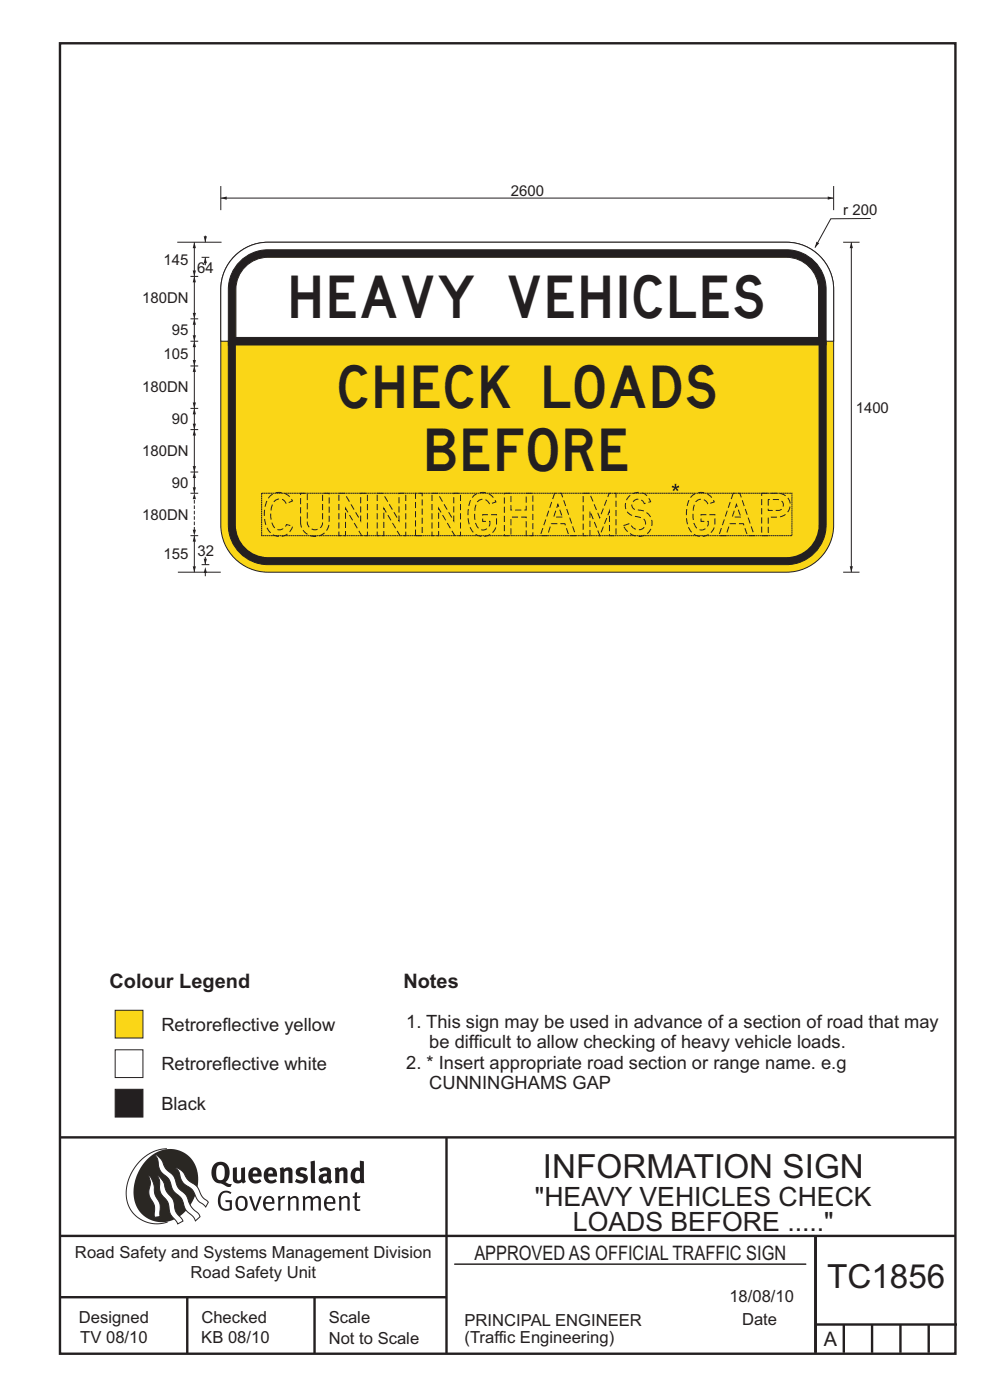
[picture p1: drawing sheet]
<svg xmlns="http://www.w3.org/2000/svg" width="210mm" height="297mm" viewBox="0 0 210 297" stroke-linecap="round" stroke-linejoin="round" font-family="sans-serif">
<g fill="none" stroke="#231f20" stroke-width=".51">
<path d="M12.7 9.2h190v278h-190zM12.7 241.3h190M94.7 241.4v45.8M12.7 275.2h82M12.7 262.2h190.1M39.7 275.2v12M66.7 275.2v12M173 262.1v24.9M173 281h30M179 281v6M185 281v6M191 281v6"/>
<path d="M197 281v6"/>
</g>
<path d="M96.4 268.2h74.6" fill="none" stroke="#231f20" stroke-width=".21"/>
<path d="M35.4 243.7a9.5 9.5 0 0 0-8.6 10.4 6.5 6.5 0 0 0 8.8 5.1" fill="none" stroke="#2a2723" stroke-width=".21"/>
<path d="M31.3 245.9a6.1 6.1 0 0 1 7.3-1.6 6.1 6.1 0 0 1 3.4 6.6 8.8 8.8 0 0 1-7.2 8.4 6.1 6.1 0 0 1-6.4-7.5 10.5 10.5 0 0 1 2.9-5.9z" fill-rule="evenodd" fill="#2a2723"/>
<g fill="#fff" stroke="#2a2723" stroke-width=".21">
<path d="M31.6 249.3l.3 .3 .6 1.2 .4 2.6 1 2 .1 2.7-1.2 .1-.1-2.4-.9-1.8-.2-.7 .3-2.4z" fill-rule="evenodd"/>
<path d="M37.2 247.7l.5 .1 .9 .6 1.3 1.9 1.9 1.5 1.1 2.1 1.3 1.2-.6 1-1.6-1.5-1.2-2.2-2-1.5-.5-.9-.4-1.5z" fill-rule="evenodd"/>
<path d="M32.8 244.9l.4 .1 .9 .8 1 2.1 1.7 1.5 1 2.5 1.6 1.6 1.2 2.5 1.6 1.6 .2 .5-.9 .9-.5-.9-1.6-1.5-1-2.4-1.7-1.7-.9-2.4-1.8-1.7-.3-.9-.3-1.6z" fill-rule="evenodd"/>
<path d="M33.4 249.4l.5 .3 .7 .9 .7 2.1 1.5 1.9 .5 2.5 1.5 1.8v.1l-1.1 .6-1.6-2.1-.6-2.5-1.4-1.9-.3-1v-1.6z" fill-rule="evenodd"/>
</g>
<g fill="#231f20">
<path d="M46.8 253.1l.5-.4 .7-.1 .6 .1 .5 .3-.2 .3-.9-.3-.8 .2-.3 .7-.1 1.1 .1 .6 .3 .5 .5 .3h.6l.4-.1v-1.3h-.8l-.1-.4h1.4v2l-.7 .2-.8 .1-.6-.3-.5-.4-.3-.8-.1-1 .2-.7z" fill-rule="evenodd"/>
<path d="M50.7 254.3l.7-.2 .5 .5 .1 1.2-.2 .4-.3 .2h-.5l-.4-.3-.2-1.1zM50.4 254l-.5 1.1 .3 1.2 .7 .5 1-.1 .4-.4 .2-.5v-.8l-.2-.7-.3-.4-.5-.2h-.6z" fill-rule="evenodd"/>
<path d="M52.8 253.8l.5-.1 .9 2.6 .8-2.5h.5l-1.1 3h-.5z" fill-rule="evenodd"/>
<path d="M56.6 254.2l.4-.1 .4 .1 .2 .3 .1 .5h-1.4zM56.2 254l-.4 1v.7l.3 .6 .4 .4 .5 .2 1.1-.3 .1-.1-.2-.3-.6 .3-.7-.2-.3-.2-.1-.6v-.1h1.9l-.2-1.2-.8-.5-.5 .1z" fill-rule="evenodd"/>
<path d="M58.9 253.8l.5-.1 .1 .5 .4-.4 .6-.1-.2 .5-.4 .1-.4 .3v2.2h-.5z" fill-rule="evenodd"/>
<path d="M61 253.8l.5-.1a.24 .24 0 0 0 .1 .4 .24 .24 0 0 0 .3-.2l.8-.2 .6 .5v2.6h-.4l-.1-2.3-.1-.3-.3-.1-.8 .5v2.2h-.5z" fill-rule="evenodd"/>
<path d="M64.2 253.8l.4-.1a.23 .23 0 0 0 .2 .4 .23 .23 0 0 0 .3-.2l.5-.2 .6 .2a.23 .23 0 0 0 .2 .2 .23 .23 0 0 0 .2-.1l.8-.3 .6 .4 .1 2.7h-.5v-2.3l-.1-.3-.3-.1-.8 .5v2.2h-.5v-2.3l-.1-.3-.3-.1-.8 .4v2.3h-.4z" fill-rule="evenodd"/>
<path d="M69.5 254.2l.5-.1 .4 .1 .3 .8h-1.4zM69.2 254l-.5 1 .1 .7 .2 .6 .4 .4 .4 .2 1.1-.3 .2-.1-.2-.3-.6 .3-.7-.2-.3-.4v-.5h1.9l-.2-1.2-.4-.3-.5-.2-.5 .1z" fill-rule="evenodd"/>
<path d="M71.8 253.8l.5-.1a.24 .24 0 0 0 .1 .4 .24 .24 0 0 0 .4-.2l.7-.2 .6 .5 .1 2.6h-.5v-2.3l-.1-.3-.3-.1-.9 .5v2.2h-.4z" fill-rule="evenodd"/>
<path d="M75.3 253l.5-.1-.1 .9h.8l-.2 .3h-.6v2.2l.2 .2h.5v.3l-.2 .1-.6-.1-.4-.3v-2.4h-.4v-.3h.4z" fill-rule="evenodd"/>
<path d="M46.2 247.4l.4-.2h.4l.6 .6v1.8l-.2 .5-.3 .2h-.8l-.3-.6-.1-1.5zM45.5 246.9l-.4 .7-.2 .8v1l.3 .9 .7 .6 1 .2 1.6 .7 .4-.1 .3-.5h-.6l-.8-.4 .7-1 .2-1.5a1.91 1.91 0 0 0-1.1-1.7 1.91 1.91 0 0 0-2.1 .3z" fill-rule="evenodd"/>
<path d="M49.4 247.8l.8-.2 .1 2.5 .1 .2 .3 .1 .5-.3v-2.3l.8-.2v2.6l.2 .5-.7 .3a.39 .39 0 0 0-.7 0h-.8l-.5-.4z" fill-rule="evenodd"/>
<path d="M53.8 248.4l.3-.1h.3l.2 .7h-1zM53.1 248l-.3 .5-.1 .8v.7l.4 .6 .5 .4 .6 .1 .7-.1 .6-.4-.4-.5-.4 .3h-.5l-.4-.2-.2-.3v-.3h1.9l-.1-1-.3-.6-1-.4-.5 .1z" fill-rule="evenodd"/>
<path d="M57.1 248.4l.2-.1h.4l.2 .7h-1zM56.4 248l-.3 .6-.2 .8 .2 .7 .3 .5 .5 .4 .6 .1 .6-.1 .6-.4-.3-.5-.6 .3h-.5l-.4-.6v-.2h1.9l-.1-1-.3-.6-.5-.3-.5-.1-.5 .1z" fill-rule="evenodd"/>
<path d="M59.3 247.8l.8-.2 .1 .4 1-.4 .7 .3 .1 .5v2.6h-.8v-2.3l-.3-.3-.6 .3v2.3h-.9z" fill-rule="evenodd"/>
<path d="M63 248l.9-.4 1.3 .3-.3 .6-.9-.2-.3 .2 .1 .3 1 .3 .4 .4v.8l-.4 .6-1.1 .2-1.1-.4 .3-.6 1 .3h.3l.2-.3-.1-.3-1-.3-.4-.3-.2-.6z" fill-rule="evenodd"/>
<path d="M68.6 249.7l.7-.2v.7l-.3 .3-.3-.1-.2-.3zM67.7 248.1l.3 .6 .8-.4 .5 .2a.35 .35 0 0 1 0 .5 .35 .35 0 0 1-.5 0l-1 .4-.2 .9 .2 .4 .3 .3h1.1a.49 .49 0 0 1 .8 .2l.5-.6-.3-.4v-1.7l-.2-.5-.4-.3-.6-.1z" fill-rule="evenodd"/>
<path d="M71 247.8l.8-.2 .1 .4 1-.4 .6 .3 .2 .5v2.6h-.8v-2.3l-.3-.3-.6 .3v2.3h-.9z" fill-rule="evenodd"/>
<path d="M75.6 248.5l.3-.1 .4 .2v1.5l-.3 .2-.4-.1-.2-.3v-.9zM76.3 246.2v1.3a.19 .19 0 0 1 0 .3 .19 .19 0 0 1-.3-.1l-.8 .1-.6 .5-.2 .9 .1 1 .3 .5 .6 .3h.6l.5-.2v.2h.8l-.1-4.6z" fill-rule="evenodd"/>
<path d="M65.9 246.4l.9-.2 .1 4.8h-.8l-.1-.3z" fill-rule="evenodd"/>
</g>
<path d="M24.4 222.7h5.9v5.9h-5.9z" fill-rule="evenodd" fill="#fff" stroke="#231f20" stroke-width=".21"/>
<path d="M24.4 231.1h5.9v5.9h-5.9z" fill-rule="evenodd" fill="#231f20" stroke="#231f20" stroke-width=".21"/>
<g fill="#fad617" stroke="#231f20" stroke-width=".21">
<path d="M24.4 214.3h5.9v5.9h-5.9z" fill-rule="evenodd"/>
<path d="M49.4 54.8a10 10 0 0 1 7.4-3.4h110a10 10 0 0 1 10 10v50a10 10 0 0 1-10 10h-110a10 10 0 0 1-10-10v-50a10 10 0 0 1 2.6-6.6z" fill-rule="evenodd"/>
</g>
<path d="M50.9 55.5a8.4 8.4 0 0 1 5.9-2.5h110a8.4 8.4 0 0 1 8.4 8.4v50a8.4 8.4 0 0 1-8.4 8.4h-110a8.4 8.4 0 0 1-8.4-8.4v-50a8.4 8.4 0 0 1 2.5-5.9z" fill-rule="evenodd" fill="#231f20" stroke="#231f20" stroke-width=".21"/>
<path d="M52.4 56.3a6.8 6.8 0 0 1 4.4-1.7h110a6.8 6.8 0 0 1 6.8 6.8v50a6.8 6.8 0 0 1-6.8 6.8h-110a6.8 6.8 0 0 1-6.8-6.8v-50a6.8 6.8 0 0 1 2.4-5.1z" fill-rule="evenodd" fill="#fad617"/>
<path d="M48.4 71.6h126.8v1.6h-126.8z" fill-rule="evenodd" fill="#231f20" stroke="#231f20" stroke-width=".21"/>
<g fill="#fff" stroke="#231f20" stroke-width=".21">
<path d="M49.4 54.8a10 10 0 0 1 7.4-3.4h110a10 10 0 0 1 10 10v11h-1.6v-11a8.4 8.4 0 0 0-8.4-8.4h-110a8.4 8.4 0 0 0-8.4 8.4v11h-1.6v-11a10 10 0 0 1 2.6-6.6z" fill-rule="evenodd"/>
<path d="M52.4 56.3a6.8 6.8 0 0 1 4.4-1.7h110a6.8 6.8 0 0 1 6.8 6.8v10.2h-123.6v-10.2a6.8 6.8 0 0 1 2.4-5.1z" fill-rule="evenodd"/>
</g>
<path d="M46.8 39.5v5.1M46.8 42h130" fill="none" stroke="#231f20" stroke-width=".21"/>
<g fill="#231f20">
<path d="M175.6 41.7l1.2 .3-1.2 .4z"/>
<path d="M46.8 42l1.3-.3v.7z"/>
</g>
<path d="M37.6 51.4h9.4M180.6 51.4v70" fill="none" stroke="#231f20" stroke-width=".21"/>
<g fill="#231f20">
<path d="M180.6 51.4l.3 1.2h-.7z"/>
<path d="M180.2 120.1h.7l-.3 1.3z"/>
</g>
<path d="M184.7 46.4h-8.5l-3.3 6.1M178.9 121.4h3.4" fill="none" stroke="#231f20" stroke-width=".21"/>
<path d="M173.2 51.3l.6 .3-.9 .9z" fill="#231f20"/>
<path d="M176.8 39.5v5.1M178.9 51.4h3.4M40.4 77.6h1.6M40.4 91.1h1.6M40.4 104.6h1.6M42.8 119.8h1.6M43.6 118.1v1.7M37.7 121.4h9.1" fill="none" stroke="#231f20" stroke-width=".21"/>
<path d="M43.2 118.5h.7l-.3 1.3z" fill="#231f20"/>
<path d="M41.2 100.1v4.5" fill="none" stroke="#231f20" stroke-width=".21"/>
<g fill="#231f20">
<path d="M41.2 100.1l.4 1.3h-.7z"/>
<path d="M40.9 103.4h.7l-.4 1.2z"/>
</g>
<path d="M41.2 86.6v4.5" fill="none" stroke="#231f20" stroke-width=".21"/>
<g fill="#231f20">
<path d="M41.2 86.6l.4 1.3h-.7z"/>
<path d="M40.9 89.9h.7l-.4 1.2z"/>
</g>
<path d="M41.2 67.6v4.8" fill="none" stroke="#231f20" stroke-width=".21"/>
<g fill="#231f20">
<path d="M41.2 67.6l.4 1.3h-.7z"/>
<path d="M40.9 71.1h.7l-.4 1.3z"/>
</g>
<path d="M41.2 72.4v5.2" fill="none" stroke="#231f20" stroke-width=".21"/>
<g fill="#231f20">
<path d="M41.2 72.4l.4 1.2h-.7z"/>
<path d="M40.9 76.4h.7l-.4 1.2z"/>
</g>
<path d="M41.2 51.4v7.2" fill="none" stroke="#231f20" stroke-width=".21"/>
<g fill="#231f20">
<path d="M40.9 57.4h.7l-.4 1.2z"/>
<path d="M41.2 51.4l.4 1.2h-.7z"/>
<path d="M40.9 112.4h.7l-.4 1.2z"/>
</g>
<path d="M41.2 106.1v.7M41.2 107.2v.8M41.2 108.4v.7M41.2 109.5v.8M41.2 110.6v.8M41.2 111.8v.8" fill="none" stroke="#231f20" stroke-width=".21"/>
<path d="M41.2 104.6l.4 1.3h-.7z" fill="#231f20"/>
<path d="M41.2 91.1v9" fill="none" stroke="#231f20" stroke-width=".21"/>
<g fill="#231f20">
<path d="M40.9 98.9h.7l-.4 1.2z"/>
<path d="M41.2 91.1l.4 1.3h-.7z"/>
</g>
<path d="M41.2 77.6v9" fill="none" stroke="#231f20" stroke-width=".21"/>
<g fill="#231f20">
<path d="M40.9 85.4h.7l-.4 1.2z"/>
<path d="M41.2 77.6l.4 1.3h-.7z"/>
</g>
<path d="M41.2 58.6v9" fill="none" stroke="#231f20" stroke-width=".21"/>
<g fill="#231f20">
<path d="M40.9 66.4h.7l-.4 1.2z"/>
<path d="M41.2 58.6l.4 1.3h-.7z"/>
</g>
<path d="M41.2 113.6v7.8" fill="none" stroke="#231f20" stroke-width=".21"/>
<g fill="#231f20">
<path d="M41.2 113.6l.4 1.3h-.7z"/>
<path d="M40.9 120.1h.7l-.4 1.3z"/>
</g>
<path d="M40.4 86.6h1.6M40.4 113.6h1.6M40.4 100.1h1.6M43.6 121.4v.8" fill="none" stroke="#231f20" stroke-width=".21"/>
<path d="M43.6 120.3l.3 1.3h-.7z" fill="#231f20"/>
<path d="M43.6 54.6v1.7" fill="none" stroke="#231f20" stroke-width=".21"/>
<path d="M43.6 54.6l.3 1.2h-.7z" fill="#231f20"/>
<path d="M42.8 54.6h1.6M43.6 50v1.4" fill="none" stroke="#231f20" stroke-width=".21"/>
<path d="M43.2 50.1h.7l-.3 1.3z" fill="#231f20"/>
<path d="M40.4 58.6h1.6M40.4 72.4h1.6M40.4 67.6h1.6" fill="none" stroke="#231f20" stroke-width=".21"/>
<path d="M55.5 104.6h112.5v9h-112.5z" fill="none" stroke="#231f20" stroke-width=".21" stroke-dasharray=".4 .1" stroke-linecap="butt"/>
<path d="M142.6 103l.6 .3-.1-.7h.4l-.1 .7 .6-.3 .1 .4-.6 .1 .4 .5-.3 .2-.3-.5-.3 .5-.3-.2 .4-.5-.6-.1z" fill="#231f20"/>
<g font-size="9" fill="#231f20">
<text x="61.8" y="67.5">HEAVY VEHICLES</text>
<text x="71.9" y="86.5">CHECK LOADS</text>
<text x="90.6" y="100">BEFORE</text>
<text x="56" y="113.6">CUNNINGHAMS GAP</text>
</g>
<g font-size="7.1" fill="#231f20">
<text x="115.2" y="249.9">INFORMATION SIGN</text>
<text x="175.4" y="273.2">TC1856</text>
</g>
<g font-size="5.6" fill="#231f20">
<text x="113.5" y="255.9">&quot;HEAVY VEHICLES CHECK</text>
<text x="121.5" y="261.1">LOADS BEFORE .....&quot;</text>
</g>
<g font-size="4.2" fill="#231f20">
<text x="23.2" y="209.6">Colour Legend</text>
<text x="85.6" y="209.6">Notes</text>
<text x="100.6" y="267.2">APPROVED AS OFFICIAL TRAFFIC SIGN</text>
<text x="174.7" y="285.6">A</text>
</g>
<g font-size="3.9" fill="#231f20">
<text x="34.2" y="218.7">Retroreflective yellow</text>
<text x="86.2" y="218">1. This sign may be used in advance of a section of road that may</text>
<text x="34.2" y="227">Retroreflective white</text>
<text x="86.2" y="226.7">2. * Insert appropriate road section or range name. e.g</text>
<text x="91.1" y="222.4">be difficult to allow checking of heavy vehicle loads.</text>
<text x="91.1" y="231">CUNNINGHAMS GAP</text>
<text x="34.2" y="235.4">Black</text>
</g>
<g font-size="3.5" fill="#231f20">
<text x="15.9" y="266.8">Road Safety and Systems Management Division</text>
<text x="40.4" y="271.1">Road Safety Unit</text>
<text x="16.7" y="280.6">Designed</text>
<text x="42.7" y="280.6">Checked</text>
<text x="69.7" y="280.6">Scale</text>
<text x="98.5" y="281.3">PRINCIPAL ENGINEER</text>
<text x="154.7" y="276.2">18/08/10</text>
<text x="157.4" y="281.2">Date</text>
<text x="17" y="284.8">TV 08/10</text>
<text x="42.7" y="284.8">KB 08/10</text>
<text x="69.7" y="285.2">Not to Scale</text>
<text x="98.5" y="284.8">(Traffic Engineering)</text>
</g>
<g font-size="3.2" fill="#231f20">
<text x="108.4" y="41.5">2600</text>
<text x="178.9" y="45.6">r 200</text>
<text x="34.7" y="56.1">145</text>
<text x="41.9" y="58">64</text>
<text x="30.1" y="64.3">180DN</text>
<text x="36.5" y="71.1">95</text>
<text x="34.7" y="76.1">105</text>
<text x="30.1" y="83.3">180DN</text>
<text x="181.5" y="87.5">1400</text>
<text x="36.5" y="90">90</text>
<text x="30.1" y="96.8">180DN</text>
<text x="36.5" y="103.5">90</text>
<text x="30.1" y="110.3">180DN</text>
<text x="34.7" y="118.6">155</text>
<text x="41.9" y="118">32</text>
</g>
</svg>
